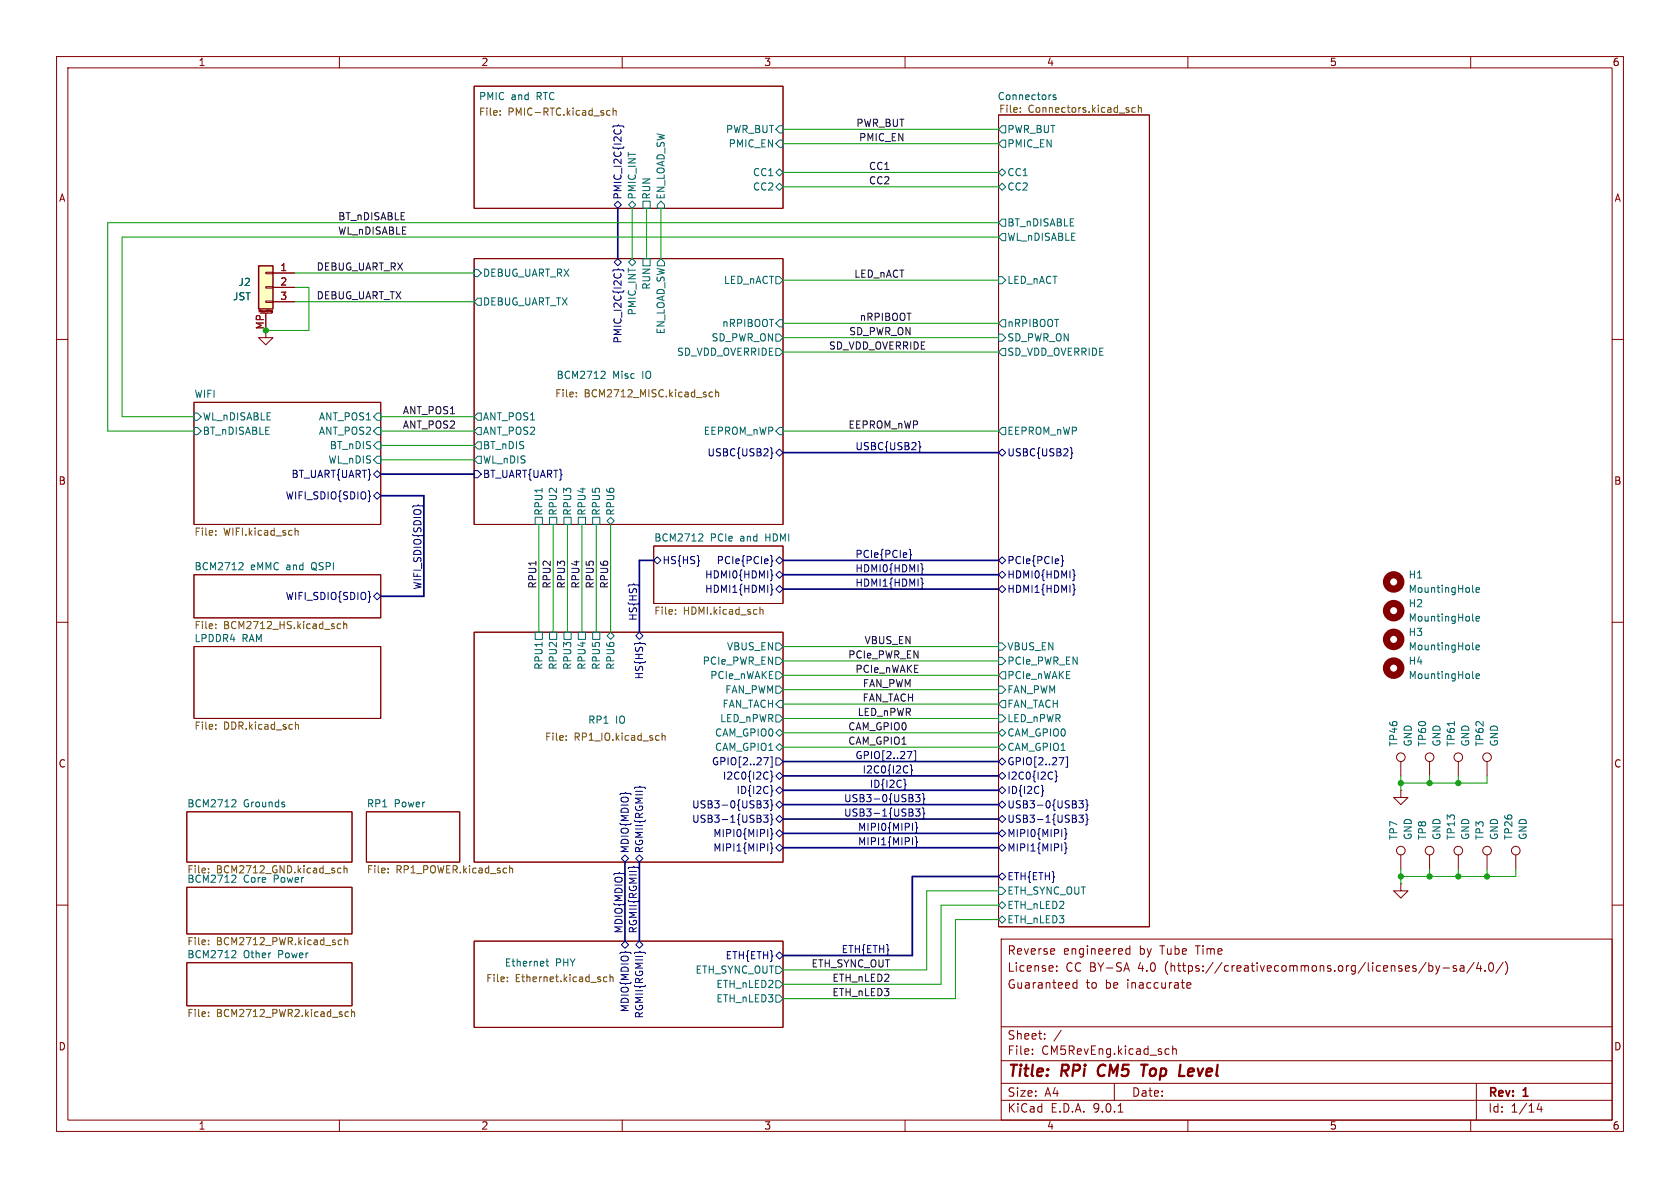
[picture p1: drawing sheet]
<svg xmlns="http://www.w3.org/2000/svg" width="297mm" height="210mm" viewBox="0 0 297 210" stroke-linecap="round" stroke-linejoin="round" font-family="sans-serif">
<g fill="none" stroke="#840000" stroke-width=".18">
<path d="M10 10h277v190h-277zM12 12h273v186h-273zM60 10v2M83.8 15.2h54.6v21.6h-54.6zM110 10v2M160 10v2M210 10v2M260 10v2M176.5 20.3h26.7v143.5h-26.7zM47 58.4v1.3h-1.3l1.3 1.3 1.3-1.3h-1.3M83.8 45.7h54.6v47h-54.6zM10 60h2"/>
<path d="M34.3 71.1h33v21.6h-33zM285 60h2M115.6 96.5h22.8v10.2h-22.8zM10 110h2M34.3 114.3h33v12.7h-33zM34.3 101.6h33v7.6h-33zM83.8 111.8h54.6v40.6h-54.6zM285 110h2M247.6 139.7v1.3h1.3l-1.3 1.2-1.2-1.2h1.2M247.6 139.7h.1M247.6 134.6v2.6M257.8 134.6v2.6"/>
<path d="M262.9 134.6v2.6M33 156.8h29.2v8.3h-29.2zM33 143.5h29.2v8.9h-29.2zM64.8 143.5h16.5v8.9h-16.5zM247.6 156.2v1.3h1.3l-1.3 1.3-1.2-1.3h1.2M247.6 156.2h.1M257.8 151.1v2.6M262.9 151.1v2.6M268 151.1v2.6M10 160h2M33 170.2h29.2v7.6h-29.2zM83.8 166.4h54.6v15.2h-54.6z"/>
<path d="M177 166h108v32h-108zM186.4 167.8l.1 .3-.8 .1M186.8 171.6v.1M186.8 170.8v.1M190.4 173.2v1.5M190.4 173.8l-.4-.1-.3 .3v.4l.1 .2h.6M199.2 170.2l.5 1.5M199.7 167.2v1.5M199.7 167.8l-.4-.1-.3 .3v.4l.2 .2h.5M209.8 174.2l.7-.1v-.3l-.5-.1-.2 .2 .1 .7h.6M252.6 170.2v1.5M252.6 170.8l.4-.1 .3 .3v.4l-.1 .2h-.6"/>
<path d="M253.8 170.7l.4 1M254.2 171.7l-.2 .4-.2 .1M254.5 170.7l-.3 1M255.1 171.1h1.1M257.5 170.8l-.4-.1-.2 .2 .1 .2 .5 .2v.3h-.6M258.2 170.8h.5l.1 .9M258.8 171.1h-.5a.29 .29 0 0 0-.2 .3 .29 .29 0 0 0 .2 .3l.5-.1M260.6 170.1l-1.3 2M261.4 170.1l-.4 1.1h1M261.7 170.7v1M262.5 171.6v.1M263.3 170.3l.2-.1a.81 .81 0 0 1 .6 .6 .81 .81 0 0 1-.3 .8l-.1 .1a.81 .81 0 0 1-.4-1.4z"/>
<path d="M265.7 170.1l-1.2 2M266.1 170a1.72 1.72 0 0 1 0 2.3M285 160h2M60 198v2M110 198v2M160 198v2M177 194.5h108M177 191.5h108M177 187.5h108M177 181.5h108M182.5 186.3v.1M182.5 185.5v.1"/>
<path d="M184.7 183.6v.1M184.7 182.8v.1M187.6 182.1l-1.3 2M197 191.5v3M197.7 196.6h.8M206.2 185.4l.5 .1M206.7 186.3l-.5 .1M207.3 185.5l.2-.1 .4 .1 .1 .9M207.3 184.9v1.5M210 198v2M260 198v2M261 191.5v6.5"/>
<path d="M272.1 195l-.4 1.1h1M272.5 195.6v1"/>
<circle cx="247.6" cy="133.9" r=".76"/>
<circle cx="257.8" cy="133.9" r=".76"/>
<circle cx="262.9" cy="133.9" r=".76"/>
<circle cx="257.8" cy="150.4" r=".76"/>
<circle cx="262.9" cy="150.4" r=".76"/>
<circle cx="268" cy="150.4" r=".76"/>
</g>
<path d="M194.4 188.5a1.27 1.27 0 0 0 0 1.6M201.7 188.2h1.2M202.3 188.2l-.2 2M210.2 189l-.2 .9 .3 .3M211 189.4l-.9 .1" fill="none" stroke="#840000" stroke-width=".4"/>
<g fill="none" stroke="#006464" stroke-width=".18">
<path d="M186.7 16.8h-.3l-.2 .2v.1l.5 .2v.3h-.5M111.1 36.2l.7-.6 .6 .6-.6 .6zM113.7 35.6h1.2v1.2h-1.2zM116.8 35.6l.7 .6v.6h-1.3v-.6zM137.2 25.4l.6-.6h.6v1.2h-.6zM137.2 30.5l.6-.7 .6 .7-.6 .6zM137.2 33l.6-.6 .6 .6-.6 .7zM137.8 22.2h.6v1.3h-.6l-.6-.6zM176.5 30.5l.7-.7 .6 .7-.6 .6zM176.5 33l.7-.6 .6 .6-.6 .7zM177.2 38.7h.6v1.3h-.6l-.7-.6zM177.2 24.8h.6v1.2h-.6l-.7-.6z"/>
<path d="M177.2 22.2h.6v1.3h-.6l-.7-.6zM83.8 47.6h.7l.6 .7-.6 .6h-.7zM84.5 52.7h.6v1.3h-.6l-.7-.7zM111.1 46.4l.7-.7 .6 .7-.6 .6zM113.7 45.7h1.2v1.3h-1.2zM116.8 45.7l.7 .7v.6h-1.3v-.6zM137.2 48.9h.6l.6 .6-.6 .7h-.6zM137.2 57.2l.6-.7h.6v1.3h-.6zM137.2 59.1h.6l.6 .6-.6 .6h-.6zM176.5 48.9h.7l.6 .6-.6 .7h-.7zM176.5 59.1h.7l.6 .6-.6 .6h-.7zM177.2 56.5h.6v1.3h-.6l-.7-.6z"/>
<path d="M177.2 41.3h.6v1.2h-.6l-.7-.6zM34.3 75.6h.6l.7 .6-.7 .6h-.6zM34.3 73h.6l.7 .7-.7 .6h-.6zM66.7 78.1h.6v1.3h-.6l-.7-.7zM66.7 73h.6v1.3h-.6l-.7-.6zM66.7 75.6h.6v1.2h-.6l-.7-.6zM84.5 78.1h.6v1.3h-.6l-.7-.7zM84.5 73h.6v1.3h-.6l-.7-.6zM84.5 75.6h.6v1.2h-.6l-.7-.6zM106.4 65.6l.5 .1 .1 .3-.8 .9h.8M137.2 61.6h.6l.6 .6-.6 .7h-.6zM137.2 76.2l.6-.6h.6v1.2h-.6z"/>
<path d="M177.2 75.6h.6v1.2h-.6l-.7-.6zM177.2 61.6h.6v1.3h-.6l-.7-.7zM42.4 99.5h.5l.1 .3-.8 .9h.8M66.7 80.6h.6v1.3h-.6l-.7-.6zM84.5 80.6h.6v1.3h-.6l-.7-.6zM94.6 91.4h1.3v1.3h-1.3zM97.2 91.4h1.2v1.3h-1.2zM99.7 91.4h1.3v1.3h-1.3zM102.2 91.4h1.3v1.3h-1.3zM104.8 91.4h1.2v1.3h-1.2zM107.3 92.1l.6-.7 .7 .7-.7 .6zM123.7 94.4h.4l.2 .3-.8 .9h.8"/>
<path d="M94.6 111.8h1.3v1.2h-1.3zM97.2 111.8h1.2v1.2h-1.2zM99.7 111.8h1.3v1.2h-1.3zM102.2 111.8h1.3v1.2h-1.3zM104.8 111.8h1.2v1.2h-1.2zM107.3 112.4l.6-.6 .7 .6-.7 .6zM137.2 116.2h.6l.6 .6-.6 .7h-.6zM137.2 113.7h.6l.6 .6-.6 .6h-.6zM137.2 118.7h.6l.6 .7-.6 .6h-.6zM176.5 116.2h.7l.6 .6-.6 .7h-.7zM176.5 113.7h.7l.6 .6-.6 .6h-.7zM177.2 118.7h.6v1.3h-.6l-.7-.6z"/>
<path d="M260.3 119.8l.2 .2M260.3 114.7l.2 .2M260.3 109.6l.2 .2M260.3 104.5l.2 .2M260.9 119.5l.6-.1v-.2l-.4-.1-.2 .2 .1 .6h.5M260.9 104.3l.6-.1v-.3h-.4l-.2 .2 .1 .6h.5M260.9 109.4l.6-.1v-.3h-.4l-.2 .1 .1 .6h.5M260.9 114.5l.6-.2v-.2l-.4-.1-.2 .2 .1 .6h.5M137.2 126.4h.6l.6 .6-.6 .6h-.6zM137.2 121.3h.6l.6 .6-.6 .7h-.6zM137.2 132.1l.6-.7 .6 .7-.6 .6zM137.2 129.5l.6-.6 .6 .6-.6 .7z"/>
<path d="M137.8 123.8h.6v1.3h-.6l-.6-.6zM176.5 129.5l.7-.6 .6 .6-.6 .7zM176.5 132.1l.7-.7 .6 .7-.6 .6zM176.5 121.3h.7l.6 .6-.6 .7h-.7zM176.5 126.4h.7l.6 .6-.6 .6h-.7zM177.2 123.8h.6v1.3h-.6l-.7-.6zM257.1 127.6v.7M41.2 141.4h.4l.1 .3-.8 .9h.8M41.6 155.2l-.7 .8h.8M176.5 156.8h.7l.6 .7-.6 .6h-.7zM41.6 168.2v.4l-.7 .7h.8M96.5 169.9h.5"/>
<path d="M96.7 169.5v1.1l.3 .2M137.2 170.8h.6l.6 .7-.6 .6h-.6zM137.2 173.4h.6l.6 .6-.6 .6h-.6zM137.2 175.9h.6l.6 .6-.6 .7h-.6zM176.5 160l.7-.6 .6 .6-.6 .7zM176.5 162.6l.7-.7 .6 .7-.6 .6z"/>
</g>
<g fill="none" stroke="#725600" stroke-width=".18">
<path d="M88.4 19.6v.1M107.8 19.6l-.3-.1-.2 .1M108.4 19.1v1.3M108.4 19.6l.2-.1 .3 .1v.8M180.4 19.7v.2M180.4 19.1v.1M200.7 19.1l-.4-.1-.2 .3 .1 .5h.5M201.2 19.1l.2-.1 .3 .1 .1 .8M201.2 18.6v1.3M88.4 20.3v.1M107.3 20.3l.2 .1 .3-.1M101.9 70v.2"/>
<path d="M101.9 69.4v.1M125.4 69.9l.2 .3 .4-.1M126 69.4l-.4-.1-.2 .3M126.5 69.4l.2-.1 .3 .1 .1 .8M126.5 68.9v1.3M38.1 93.8v.2M38.1 94.5v.1M52.2 93.3v1.3M52.2 93.9l.2-.1h.3v.8M38.1 110.3v.2M38.1 111v.1M59.7 111l.2 .1h.3"/>
<path d="M60.2 110.3h-.3l-.2 .1M60.8 110.4l.1-.1h.3l.1 .8M60.8 109.9v1.2M119.4 107.8v.1M119.4 108.5v.1M134.4 107.3v1.3M134.4 107.9l.1-.2 .3 .1 .1 .8M38.1 128.8v.1M38.1 128.1v.1M52.2 127.6v1.3M52.2 128.2l.2-.1h.3l.1 .8M100.1 130.7v.2"/>
<path d="M100.1 130.1v.1M117 129.6v1.3M117 130.1l.2-.1 .3 .1 .1 .8M36.9 153.5v.1M36.9 154.2v.1M36.9 154.2h.1M36.9 154.2h-.1M59.8 153.5h.5M59.8 154.2h.5M60.8 153.6l.2-.1h.3l.1 .8M60.8 153v1.3M68.6 154.2v.1"/>
<path d="M68.6 153.5v.1M90.1 153v1.3M90.1 153.6l.2-.1h.3v.8M36.9 166.9v.1M36.9 166.2v.1M36.9 178.9v.1M36.9 179.6v.1M60 166.2h.4M60.4 166.9l-.4 .1M60.9 166.3l.2-.1h.3l.1 .8M60.9 165.7v1.3M61.1 179.6l.1 .1 .4-.1"/>
<path d="M61.6 178.9h-.4l-.1 .1M62.1 179l.2-.1h.3l.1 .8M62.1 178.4v1.3M89.7 173.4v.1M89.7 172.7v.2M107.3 172.7h-.4l-.2 .2 .1 .6h.5M107.8 172.8l.2-.1h.3l.1 .8M107.8 172.3v1.2"/>
</g>
<g fill="none" stroke="#000084" stroke-width=".18">
<path d="M108.3 22.5l.2-.2h.6l.2-.2 .2 .2h.6l.2 .2M108.6 36.2l.6-.6 .7 .6-.7 .6zM108.3 47.9l.2-.2h.6l.2-.2 .2 .2h.6l.2 .2M109.2 45.7l.7 .7-.7 .6-.6-.6zM136.2 79.1l.2 .2v.6l.2 .2-.2 .2v.6l-.2 .2M189.2 79.1l.3 .2v.6l.1 .2-.1 .2v.6l-.3 .2M65.4 87.7h.1l-.1 .1M66 83.8l.7-.6 .6 .6-.6 .7zM66.7 87l.6 .6-.6 .7-.7-.7zM83.8 83.2h.7l.6 .6-.6 .7h-.7zM115.6 99.1l.6-.7 .6 .7-.6 .6zM136.2 98.2l.2 .2v.6l.2 .2-.2 .1v.6l-.2 .2"/>
<path d="M137.2 99.1l.6-.7 .6 .7-.6 .6zM137.2 80l.6-.6 .6 .6-.6 .6zM176.5 99.1l.7-.7 .6 .7-.6 .6zM176.5 80l.7-.6 .6 .6-.6 .6zM187.6 98.2l.2 .2v.6l.2 .2-.2 .1v.6l-.2 .2M65.4 105.4l.1 .1-.1 .1M66 105.4l.7-.6 .6 .6-.6 .6zM112.4 112.4l.6-.6 .7 .6-.7 .6zM136.3 100.7l.1 .2v.6l.2 .2-.2 .2v.6l-.1 .2M136.3 103.3l.1 .1v.7l.2 .1-.2 .2v.6l-.1 .2M137.2 101.6l.6-.6 .6 .6-.6 .6zM137.2 104.1l.6-.6 .6 .6-.6 .7z"/>
<path d="M176.5 101.6l.7-.6 .6 .6-.6 .6zM176.5 104.1l.7-.6 .6 .6-.6 .7zM189.7 100.7l.2 .2v.6l.2 .2-.2 .2v.6l-.2 .2M189.7 103.3l.2 .1v.7l.2 .1-.2 .2v.6l-.2 .2M113.1 139.1v-.1l.1 .1M135 133.9h.8l-.5 1.3M136.2 136.3l.2 .2v.6l.2 .2-.2 .1v.6l-.2 .2M136.2 133.8h.3v1.8h-.3M136.3 138.8l.1 .2v.6l.2 .2-.2 .2v.6l-.1 .2M137.2 134h.6l.6 .6-.6 .7h-.6zM137.2 137.2l.6-.7 .6 .7-.6 .6zM137.2 139.7l.6-.6 .6 .6-.6 .6z"/>
<path d="M176.5 134.6l.7-.6 .6 .6-.6 .7zM176.5 137.2l.7-.7 .6 .7-.6 .6zM176.5 139.7l.7-.6 .6 .6-.6 .6zM184.3 138.9v.7l.2 .2-.2 .2v.6l-.2 .2M186.7 136.3v.8l.2 .2-.2 .1v.6l-.2 .2M187.2 133.9h.9l-.6 1.3M188.4 133.8h.3v1.8h-.3M109.9 151.8l.6-.7 .6 .7-.6 .6zM112.4 151.8l.6-.7 .7 .7-.7 .6zM135 141.5h.8l-.4 .5 .3 .2v.5l-.2 .1-.5-.1M135 144.1h.8l-.4 .5 .3 .1v.5l-.2 .2-.5-.2M136.2 143.9l.2 .2v.6l.2 .2-.2 .2v.6l-.2 .1"/>
<path d="M136.2 146.4l.2 .2v.6l.2 .2-.2 .2v.6l-.2 .2M136.2 149l.2 .2v.6l.2 .2-.2 .1v.6l-.2 .2M136.3 141.4l.1 .1v.7l.2 .1-.2 .2v.6l-.2 .2M137.2 142.2l.6-.6 .6 .6-.6 .7zM137.2 144.8l.6-.7 .6 .7-.6 .6zM137.2 147.3l.6-.6 .6 .6-.6 .7zM137.2 149.9l.6-.7 .6 .7-.6 .6zM176.5 154.9l.7-.6 .6 .6-.6 .7zM176.5 147.3l.7-.6 .6 .6-.6 .7zM176.5 142.2l.7-.6 .6 .6-.6 .7zM176.5 144.8l.7-.7 .6 .7-.6 .6zM177.2 149.2l.6 .7-.6 .6-.7-.6z"/>
<path d="M188.2 149l.2 .2v.6l.2 .2-.2 .1v.6l-.2 .2M188.4 146.5v.7l.2 .2-.2 .2v.6l-.2 .2M190.7 141.5h.8l-.4 .5 .4 .2v.5l-.2 .1-.6-.1M190.7 144.1h.8l-.4 .5 .4 .1v.5l-.2 .2-.6-.2M191.9 141.4l.3 .1v.7l.2 .1-.2 .2v.6l-.3 .2M191.9 143.9l.3 .2v.6l.2 .2-.2 .2v.6l-.3 .1M109.9 167l.6-.6 .6 .6-.6 .6zM112.4 167l.6-.6 .7 .6-.7 .6zM113.1 168.3v-.1l.1 .1M137.2 168.9l.6-.6 .6 .6-.6 .6z"/>
</g>
<g fill="none" stroke="#840000" stroke-width="1.3">
<circle cx="246.4" cy="118.1" r="1.27"/>
<circle cx="246.4" cy="113" r="1.27"/>
<circle cx="246.4" cy="102.9" r="1.27"/>
<circle cx="246.4" cy="107.9" r="1.27"/>
</g>
<path d="M45.7 47h2.6v7.6h-2.6z" fill="#ffffc2"/>
<path d="M45.7 47h2.6v7.6h-2.6z" fill="none" stroke="#840000" stroke-width=".25"/>
<g fill="none" stroke="#840000" stroke-width=".18">
<path d="M45.8 55.2v-.4l.1 .3 .2-.3v.4M46 55.4h2M47 48.1h1.3v.3h-1.3zM47 50.7h1.3v.2h-1.3zM47 53.2h1.3v.3h-1.3zM47 55.4v3M47.3 54.8v.3M47.5 54.8h.1M48.2 54.9v.3l-.2 .1M48.2 54.9l-.2 .1v.1h.2M48.3 48.3h3.8M48.3 50.8h3.8"/>
<path d="M48.3 53.3h3.8M252.7 134.6v2.6M247.6 151.1v2.6M252.7 151.1v2.6"/>
<circle cx="252.7" cy="133.9" r=".76"/>
<circle cx="247.6" cy="150.4" r=".76"/>
<circle cx="252.7" cy="150.4" r=".76"/>
</g>
<g fill="none" stroke="#000084" stroke-width=".18">
<path d="M162.4 78l.2 .2v.6l.2 .2-.2 .2v.6l-.2 .2M73.9 89.4v-.2l.1 .2M160.7 97.1l.3 .2v.6l.1 .2-.1 .1v.6l-.3 .2M162.8 99.6l.2 .2v.6l.2 .2-.2 .2v.6l-.2 .2M162.8 102.2l.2 .2v.6l.2 .1-.2 .2v.6l-.2 .2M159.8 137.7l.2 .2v.6l.2 .2-.2 .2v.6l-.2 .2M160.4 132.8h.8l-.5 1.3M161 135.2l.1 .2v.6l.2 .2-.2 .1v.6l-.2 .2M161.6 132.7h.3v1.8h-.3M112 153.3v-.2l.1 .2M161.8 145.4l.2 .1v.6l.2 .2-.2 .2v.6l-.2 .2M161.8 147.9l.2 .2v.6l.2 .2-.2 .1v.6l-.2 .2"/>
<path d="M161.9 143h.7l-.4 .5 .4 .1v.5l-.2 .2-.5-.2M161.9 140.5h.7l-.4 .4 .4 .2v.5l-.2 .1-.5-.1M163.1 142.8l.2 .2v.6l.2 .2-.2 .2v.6l-.2 .2M163.1 140.3l.2 .2v.6l.2 .1-.2 .2v.6l-.2 .2"/>
</g>
<g fill="none" stroke="#000084" stroke-width=".3">
<path d="M109.2 36.8v8.9M67.3 87.6h7.6v17.8h-7.6M67.3 83.8h16.5M115.6 99.1h-2.6v12.7M138.4 99.1h38.1M138.4 80h38.1M138.4 101.6h38.1M138.4 104.1h38.1M138.4 134.6h38.1M138.4 137.2h38.1M138.4 139.7h38.1M110.5 152.4v14"/>
<path d="M113 152.4v14M138.4 149.9h38.1M138.4 147.3h38.1M138.4 144.8h38.1M138.4 142.2h38.1M176.5 154.9h-15.2v14h-22.9"/>
</g>
<g fill="none" stroke="#009600" stroke-width=".18">
<path d="M111.8 36.8v8.9M114.3 36.8v8.9M116.8 36.8v8.9M138.4 33h38.1M138.4 25.4h38.1M138.4 30.5h38.1M138.4 22.9h38.1M176.5 39.4h-157.5v36.8h15.3M52.1 50.8h2.5v7.6h-7.6M52.1 53.3h31.7M52.1 48.3h31.7M138.4 49.5h38.1"/>
<path d="M138.4 59.7h38.1M138.4 57.2h38.1M176.5 41.9h-154.9v31.8h12.7M67.3 76.2h16.5M67.3 73.7h16.5M67.3 78.7h16.5M138.4 76.2h38.1M138.4 62.2h38.1M67.3 81.3h16.5M95.2 92.7v19.1M97.8 92.7v19.1M100.3 92.7v19.1"/>
<path d="M102.9 92.7v19.1M105.4 92.7v19.1M107.9 92.7v19.1M138.4 119.4h38.1M138.4 114.3h38.1M138.4 116.8h38.1M138.4 121.9h38.1M138.4 132.1h38.1M138.4 127h38.1M138.4 129.5h38.1M138.4 124.5h38.1M247.6 137.2v2.5"/>
<path d="M252.7 137.2v1.2M257.8 137.2v1.2M262.9 137.2v1.2h-15.3M176.5 157.5h-12.7v14h-25.4M247.6 153.7v2.5M252.7 153.7v1.2M257.8 153.7v1.2M262.9 153.7v1.2M268 153.7v1.2h-20.4M176.5 160h-10.1v14h-28M176.5 162.6h-7.6v13.9h-30.5"/>
</g>
<g fill="#009600" stroke="#009600" stroke-width=".18">
<circle cx="252.7" cy="154.9" r=".46"/>
<circle cx="247.6" cy="154.9" r=".46"/>
<circle cx="247.6" cy="138.4" r=".46"/>
<circle cx="252.7" cy="138.4" r=".46"/>
<circle cx="262.9" cy="154.9" r=".46"/>
<circle cx="257.8" cy="138.4" r=".46"/>
<circle cx="257.8" cy="154.9" r=".46"/>
<circle cx="47" cy="58.4" r=".46"/>
</g>
<g font-size="2.8" fill="#840000">
<text x="178" y="190.9">Title:</text>
<text x="187.7" y="190.9">RPi</text>
<text x="194.9" y="190.9">CM5</text>
<text x="203.4" y="190.9">Top</text>
<text x="210.9" y="190.9">Level</text>
</g>
<g font-size="2.1" fill="#840000">
<text x="178" y="172">License:</text>
<text x="178" y="169">Reverse</text>
<text x="187.9" y="169">engineered</text>
<text x="188.4" y="172">CC BY-SA</text>
<text x="201.3" y="172">4.0</text>
<text x="201.5" y="169">by</text>
<text x="205.3" y="169">Tube</text>
<text x="206.2" y="172">(https://creativecommons.org/licenses/by-sa/4.0/)</text>
<text x="211.7" y="169">Time</text>
<text x="178" y="175">Guaranteed</text>
<text x="191.9" y="175">to</text>
<text x="195.5" y="175">be</text>
<text x="199.4" y="175">inaccurate</text>
<text x="178" y="184">Sheet:</text>
<text x="178" y="186.7">File:</text>
<text x="184.1" y="186.7">CM5RevEng.kicad_sch</text>
<text x="178" y="196.9">KiCad</text>
<text x="178" y="194.1">Size:</text>
<text x="184.7" y="194.1">A4</text>
<text x="185.7" y="196.9">E.D.A.</text>
<text x="193.3" y="196.9">9.0.1</text>
<text x="200" y="194.1">Date:</text>
<text x="263" y="194.3">Rev:</text>
<text x="263" y="196.9">Id:</text>
<text x="267.1" y="196.9">1/14</text>
<text x="269.4" y="194.3">1</text>
</g>
<g font-size="1.8" fill="#840000">
<text x="35" y="11.9">1</text>
<text x="85" y="11.9">2</text>
<text x="135" y="11.9">3</text>
<text x="185" y="11.9">4</text>
<text x="235" y="11.9">5</text>
<text x="285" y="11.9">6</text>
<text x="10.3" y="35.9">A</text>
<text x="285.3" y="35.9">A</text>
<text x="10.3" y="85.9">B</text>
<text x="285.3" y="85.9">B</text>
<text x="10.3" y="135.9">C</text>
<text x="285.3" y="135.9">C</text>
<text x="10.3" y="185.9">D</text>
<text x="285.3" y="185.9">D</text>
<text x="35" y="199.9">1</text>
<text x="85" y="199.9">2</text>
<text x="135" y="199.9">3</text>
<text x="185" y="199.9">4</text>
<text x="235" y="199.9">5</text>
<text x="285" y="199.9">6</text>
</g>
<g font-size="1.8" fill="#006464">
<text x="84.6" y="17.8">PMIC</text>
<text x="90.3" y="17.8">and</text>
<text x="95" y="17.8">RTC</text>
<text x="176.3" y="17.8">Connectors</text>
<text x="128.2" y="23.7">PWR_BUT</text>
<text x="178" y="23.7">PWR_BUT</text>
<text x="128.7" y="26.3">PMIC_EN</text>
<text x="178" y="26.3">PMIC_EN</text>
<text x="112.6" y="35.4" transform="rotate(-90 112.6 35.4)">PMIC_INT</text>
<text x="115.2" y="35.4" transform="rotate(-90 115.2 35.4)">RUN</text>
<text x="117.7" y="35.4" transform="rotate(-90 117.7 35.4)">EN_LOAD_SW</text>
<text x="133" y="31.3">CC1</text>
<text x="133" y="33.9">CC2</text>
<text x="178" y="31.3">CC1</text>
<text x="178" y="33.9">CC2</text>
<text x="178" y="40.2">BT_nDISABLE</text>
<text x="178" y="42.8">WL_nDISABLE</text>
<text x="41.1" y="53.3">JST</text>
<text x="42.1" y="50.7">J2</text>
<text x="85.3" y="49.1">DEBUG_UART_RX</text>
<text x="115.2" y="51.3" transform="rotate(-90 115.2 51.3)">RUN</text>
<text x="127.9" y="50.4">LED_nACT</text>
<text x="178" y="50.4">LED_nACT</text>
<text x="85.3" y="54.2">DEBUG_UART_TX</text>
<text x="112.6" y="55.9" transform="rotate(-90 112.6 55.9)">PMIC_INT</text>
<text x="117.7" y="59.2" transform="rotate(-90 117.7 59.2)">EN_LOAD_SW</text>
<text x="127.6" y="58">nRPIBOOT</text>
<text x="178" y="58">nRPIBOOT</text>
<text x="119.6" y="63.1">SD_VDD_OVERRIDE</text>
<text x="125.7" y="60.6">SD_PWR_ON</text>
<text x="178" y="60.6">SD_PWR_ON</text>
<text x="178" y="63.1">SD_VDD_OVERRIDE</text>
<text x="34.3" y="70.4">WIFI</text>
<text x="98.3" y="67.1">BCM2712</text>
<text x="108.3" y="67.1">Misc</text>
<text x="113.6" y="67.1">IO</text>
<text x="35.8" y="77.1">BT_nDISABLE</text>
<text x="35.8" y="74.5">WL_nDISABLE</text>
<text x="56.3" y="74.5">ANT_POS1</text>
<text x="56.3" y="77.1">ANT_POS2</text>
<text x="85.3" y="74.5">ANT_POS1</text>
<text x="85.3" y="77.1">ANT_POS2</text>
<text x="124.3" y="77.1">EEPROM_nWP</text>
<text x="178" y="77.1">EEPROM_nWP</text>
<text x="58.2" y="79.6">BT_nDIS</text>
<text x="85.3" y="79.6">BT_nDIS</text>
<text x="85.3" y="82.1">WL_nDIS</text>
<text x="96.1" y="91.2" transform="rotate(-90 96.1 91.2)">RPU1</text>
<text x="98.7" y="91.2" transform="rotate(-90 98.7 91.2)">RPU2</text>
<text x="101.2" y="91.2" transform="rotate(-90 101.2 91.2)">RPU3</text>
<text x="103.7" y="91.2" transform="rotate(-90 103.7 91.2)">RPU4</text>
<text x="106.3" y="91.2" transform="rotate(-90 106.3 91.2)">RPU5</text>
<text x="108.8" y="91.2" transform="rotate(-90 108.8 91.2)">RPU6</text>
<text x="115.6" y="95.8">BCM2712</text>
<text x="125.6" y="95.8">PCIe</text>
<text x="131" y="95.8">and</text>
<text x="135.6" y="95.8">HDMI</text>
<text x="34.3" y="100.9">BCM2712</text>
<text x="44.3" y="100.9">eMMC and</text>
<text x="55.3" y="100.9">QSPI</text>
<text x="248.9" y="107.5">H2</text>
<text x="248.9" y="102.5">H1</text>
<text x="248.9" y="105">MountingHole</text>
<text x="34.3" y="113.6">LPDDR4</text>
<text x="42.8" y="113.6">RAM</text>
<text x="248.9" y="112.6">H3</text>
<text x="248.9" y="110.1">MountingHole</text>
<text x="96.1" y="118.5" transform="rotate(-90 96.1 118.5)">RPU1</text>
<text x="98.7" y="118.5" transform="rotate(-90 98.7 118.5)">RPU2</text>
<text x="101.2" y="118.5" transform="rotate(-90 101.2 118.5)">RPU3</text>
<text x="103.7" y="118.5" transform="rotate(-90 103.7 118.5)">RPU4</text>
<text x="106.3" y="118.5" transform="rotate(-90 106.3 118.5)">RPU5</text>
<text x="108.8" y="118.5" transform="rotate(-90 108.8 118.5)">RPU6</text>
<text x="124.1" y="117.7">PCIe_PWR_EN</text>
<text x="128.4" y="115.2">VBUS_EN</text>
<text x="178" y="117.7">PCIe_PWR_EN</text>
<text x="178" y="115.2">VBUS_EN</text>
<text x="248.9" y="117.7">H4</text>
<text x="248.9" y="115.2">MountingHole</text>
<text x="125.5" y="120.2">PCIe_nWAKE</text>
<text x="127.6" y="125.3">FAN_TACH</text>
<text x="128.1" y="122.8">FAN_PWM</text>
<text x="178" y="122.8">FAN_PWM</text>
<text x="178" y="125.3">FAN_TACH</text>
<text x="178" y="120.2">PCIe_nWAKE</text>
<text x="248.9" y="120.2">MountingHole</text>
<text x="103.9" y="128">RP1</text>
<text x="108.8" y="128">IO</text>
<text x="126.3" y="130.4">CAM_GPIO0</text>
<text x="127.2" y="127.9">LED_nPWR</text>
<text x="178" y="130.4">CAM_GPIO0</text>
<text x="178" y="127.9">LED_nPWR</text>
<text x="126.3" y="132.9">CAM_GPIO1</text>
<text x="178" y="132.9">CAM_GPIO1</text>
<text x="247.2" y="132.1" transform="rotate(-90 247.2 132.1)">TP46</text>
<text x="249.8" y="132.1" transform="rotate(-90 249.8 132.1)">GND</text>
<text x="252.3" y="132.1" transform="rotate(-90 252.3 132.1)">TP60</text>
<text x="254.9" y="132.1" transform="rotate(-90 254.9 132.1)">GND</text>
<text x="257.4" y="132.1" transform="rotate(-90 257.4 132.1)">TP61</text>
<text x="259.9" y="132.1" transform="rotate(-90 259.9 132.1)">GND</text>
<text x="262.5" y="132.1" transform="rotate(-90 262.5 132.1)">TP62</text>
<text x="265" y="132.1" transform="rotate(-90 265 132.1)">GND</text>
<text x="33" y="142.8">BCM2712</text>
<text x="43" y="142.8">Grounds</text>
<text x="64.8" y="142.8">RP1</text>
<text x="69.7" y="142.8">Power</text>
<text x="247.2" y="148.6" transform="rotate(-90 247.2 148.6)">TP7</text>
<text x="249.8" y="148.6" transform="rotate(-90 249.8 148.6)">GND</text>
<text x="252.3" y="148.6" transform="rotate(-90 252.3 148.6)">TP8</text>
<text x="254.9" y="148.6" transform="rotate(-90 254.9 148.6)">GND</text>
<text x="257.4" y="148.6" transform="rotate(-90 257.4 148.6)">TP13</text>
<text x="259.9" y="148.6" transform="rotate(-90 259.9 148.6)">GND</text>
<text x="262.5" y="148.6" transform="rotate(-90 262.5 148.6)">TP3</text>
<text x="265" y="148.6" transform="rotate(-90 265 148.6)">GND</text>
<text x="267.6" y="148.6" transform="rotate(-90 267.6 148.6)">TP26</text>
<text x="270.1" y="148.6" transform="rotate(-90 270.1 148.6)">GND</text>
<text x="178" y="160.9">ETH_nLED2</text>
<text x="178" y="158.3">ETH_SYNC_OUT</text>
<text x="33" y="167.4">File:</text>
<text x="38.2" y="167.4">BCM2712_PWR.kicad_sch</text>
<text x="178" y="163.4">ETH_nLED3</text>
<text x="33" y="169.5">BCM2712</text>
<text x="43" y="169.5">Other</text>
<text x="49.3" y="169.5">Power</text>
<text x="89.2" y="170.9">Ethernet</text>
<text x="98.2" y="170.9">PHY</text>
<text x="122.9" y="172.3">ETH_SYNC_OUT</text>
<text x="126.5" y="174.9">ETH_nLED2</text>
<text x="126.5" y="177.4">ETH_nLED3</text>
</g>
<g font-size="1.8" fill="#725600">
<text x="84.6" y="20.8">File:</text>
<text x="89.8" y="20.8">PMIC-RTC.kicad_sch</text>
<text x="176.5" y="20.3">File:</text>
<text x="181.8" y="20.3">Connectors.kicad_sch</text>
<text x="98" y="70.6">File:</text>
<text x="103.3" y="70.6">BCM2712_MISC.kicad_sch</text>
<text x="34.3" y="95">File:</text>
<text x="39.5" y="95">WIFI.kicad_sch</text>
<text x="34.3" y="111.5">File:</text>
<text x="39.5" y="111.5">BCM2712_HS.kicad_sch</text>
<text x="115.6" y="109">File:</text>
<text x="120.8" y="109">HDMI.kicad_sch</text>
<text x="34.3" y="129.3">File:</text>
<text x="39.5" y="129.3">DDR.kicad_sch</text>
<text x="96.3" y="131.3">File:</text>
<text x="101.5" y="131.3">RP1_IO.kicad_sch</text>
<text x="33" y="154.7">File:</text>
<text x="38.2" y="154.7">BCM2712_GND.kicad_sch</text>
<text x="64.8" y="154.7">File:</text>
<text x="70" y="154.7">RP1_POWER.kicad_sch</text>
<text x="33" y="156.1">BCM2712</text>
<text x="43" y="156.1">Core</text>
<text x="48.5" y="156.1">Power</text>
<text x="85.9" y="173.9">File:</text>
<text x="91.1" y="173.9">Ethernet.kicad_sch</text>
<text x="33" y="180.1">File:</text>
<text x="38.2" y="180.1">BCM2712_PWR2.kicad_sch</text>
</g>
<g font-size="1.8" fill="#0f0f0f">
<text x="151.3" y="22.5">PWR_BUT</text>
<text x="151.8" y="25.1">PMIC_EN</text>
<text x="153.5" y="32.7">CC2</text>
<text x="153.5" y="30.1">CC1</text>
<text x="59.7" y="41.6">WL_nDISABLE</text>
<text x="59.7" y="39">BT_nDISABLE</text>
<text x="55.9" y="47.9">DEBUG_UART_RX</text>
<text x="55.9" y="53">DEBUG_UART_TX</text>
<text x="150.9" y="49.2">LED_nACT</text>
<text x="150" y="59.3">SD_PWR_ON</text>
<text x="151.9" y="56.8">nRPIBOOT</text>
<text x="146.5" y="61.9">SD_VDD_OVERRIDE</text>
<text x="71.1" y="73.3">ANT_POS1</text>
<text x="71.1" y="75.9">ANT_POS2</text>
<text x="149.9" y="75.9">EEPROM_nWP</text>
<text x="94.9" y="104.1" transform="rotate(-90 94.9 104.1)">RPU1</text>
<text x="97.4" y="104.1" transform="rotate(-90 97.4 104.1)">RPU2</text>
<text x="100" y="104.1" transform="rotate(-90 100 104.1)">RPU3</text>
<text x="102.5" y="104.1" transform="rotate(-90 102.5 104.1)">RPU4</text>
<text x="105.1" y="104.1" transform="rotate(-90 105.1 104.1)">RPU5</text>
<text x="107.6" y="104.1" transform="rotate(-90 107.6 104.1)">RPU6</text>
<text x="152.7" y="114">VBUS_EN</text>
<text x="149.9" y="116.5">PCIe_PWR_EN</text>
<text x="151.1" y="119">PCIe_nWAKE</text>
<text x="152.4" y="124.1">FAN_TACH</text>
<text x="152.4" y="121.6">FAN_PWM</text>
<text x="149.9" y="129.2">CAM_GPIO0</text>
<text x="149.9" y="131.7">CAM_GPIO1</text>
<text x="151.5" y="126.7">LED_nPWR</text>
<text x="143.4" y="171.1">ETH_SYNC_OUT</text>
<text x="147.1" y="173.6">ETH_nLED2</text>
<text x="147.1" y="176.2">ETH_nLED3</text>
</g>
<g font-size="1.8" fill="#000084">
<text x="110.1" y="35.4" transform="rotate(-90 110.1 35.4)">PMIC_I2C{I2C}</text>
<text x="110.1" y="60.8" transform="rotate(-90 110.1 60.8)">PMIC_I2C{I2C}</text>
<text x="58" y="82.1">WL_nDIS</text>
<text x="125" y="80.9">USBC{USB2}</text>
<text x="151.1" y="79.7">USBC{USB2}</text>
<text x="178" y="80.9">USBC{USB2}</text>
<text x="50.4" y="88.5">WIFI_SDIO{SDIO}</text>
<text x="51.4" y="84.7">BT_UART{UART}</text>
<text x="85.3" y="84.7">BT_UART{UART}</text>
<text x="117" y="99.9">HS{HS}</text>
<text x="126.6" y="99.9">PCIe{PCIe}</text>
<text x="151.1" y="101.3">HDMI0{HDMI}</text>
<text x="151.1" y="98.7">PCIe{PCIe}</text>
<text x="178" y="99.9">PCIe{PCIe}</text>
<text x="50.4" y="106.3">WIFI_SDIO{SDIO}</text>
<text x="74.6" y="104.3" transform="rotate(-90 74.6 104.3)">WIFI_SDIO{SDIO}</text>
<text x="124.5" y="102.5">HDMI0{HDMI}</text>
<text x="124.5" y="105">HDMI1{HDMI}</text>
<text x="151.1" y="103.8">HDMI1{HDMI}</text>
<text x="178" y="102.5">HDMI0{HDMI}</text>
<text x="178" y="105">HDMI1{HDMI}</text>
<text x="112.7" y="109.8" transform="rotate(-90 112.7 109.8)">HS{HS}</text>
<text x="113.9" y="120.2" transform="rotate(-90 113.9 120.2)">HS{HS}</text>
<text x="125.8" y="135.5">GPIO[2..27]</text>
<text x="151.1" y="134.3">GPIO[2..27]</text>
<text x="152.4" y="136.8">I2C0{I2C}</text>
<text x="178" y="135.5">GPIO[2..27]</text>
<text x="122.3" y="143.1">USB3-0{USB3}</text>
<text x="127.7" y="138">I2C0{I2C}</text>
<text x="130.1" y="140.6">ID{I2C}</text>
<text x="149.1" y="141.9">USB3-0{USB3}</text>
<text x="153.7" y="139.4">ID{I2C}</text>
<text x="178" y="143.1">USB3-0{USB3}</text>
<text x="178" y="138">I2C0{I2C}</text>
<text x="178" y="140.6">ID{I2C}</text>
<text x="122.3" y="145.6">USB3-1{USB3}</text>
<text x="126" y="148.2">MIPI0{MIPI}</text>
<text x="149.1" y="144.4">USB3-1{USB3}</text>
<text x="151.6" y="147">MIPI0{MIPI}</text>
<text x="151.6" y="149.5">MIPI1{MIPI}</text>
<text x="178" y="148.2">MIPI0{MIPI}</text>
<text x="178" y="145.6">USB3-1{USB3}</text>
<text x="111.4" y="150.9" transform="rotate(-90 111.4 150.9)">MDIO{MDIO}</text>
<text x="113.9" y="150.9" transform="rotate(-90 113.9 150.9)">RGMII{RGMII}</text>
<text x="126" y="150.7">MIPI1{MIPI}</text>
<text x="178" y="155.8">ETH{ETH}</text>
<text x="178" y="150.7">MIPI1{MIPI}</text>
<text x="110.1" y="165.1" transform="rotate(-90 110.1 165.1)">MDIO{MDIO}</text>
<text x="112.7" y="165.1" transform="rotate(-90 112.7 165.1)">RGMII{RGMII}</text>
<text x="128.2" y="169.8">ETH{ETH}</text>
<text x="148.7" y="168.6">ETH{ETH}</text>
<text x="111.4" y="179" transform="rotate(-90 111.4 179)">MDIO{MDIO}</text>
<text x="113.9" y="180.1" transform="rotate(-90 113.9 180.1)">RGMII{RGMII}</text>
</g>
<g font-size="1.8" fill="#a90000">
<text x="49.5" y="48">1</text>
<text x="49.5" y="50.5">2</text>
<text x="49.5" y="53.1">3</text>
<text x="46.7" y="58.4" transform="rotate(-90 46.7 58.4)">MP</text>
</g>
<text font-size=".5" fill="#840000" x="45.5" y="55.4">Mounting</text>
</svg>
